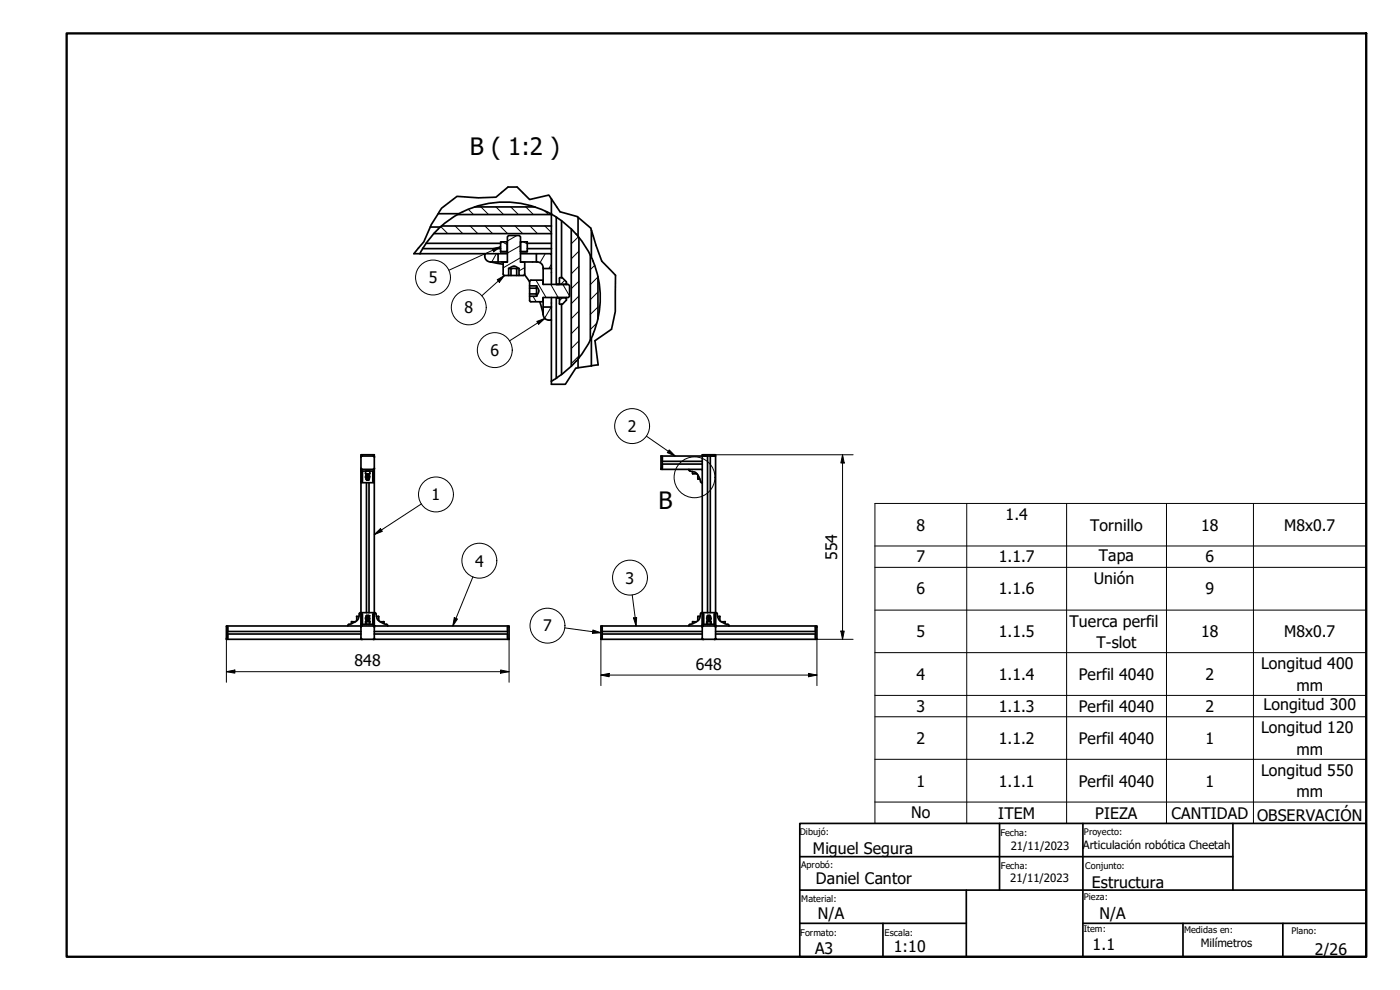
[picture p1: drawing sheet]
<svg xmlns="http://www.w3.org/2000/svg" width="420mm" height="297mm" viewBox="0 0 420 297" stroke-linecap="round" stroke-linejoin="round" font-family="sans-serif">
<!-- layer: Sombreado (ISO) -->
<g fill="none" stroke="#000" stroke-width=".3">
<path d="M132.3 68l2.1 2.1M136.6 67.8l2.3 2.3M137.5 64.2l.2 .2M140.5 62.8l1.6 1.6M141.1 67.8l2.3 2.3M144.3 62.1l2.3 2.3M145.5 67.8l2.3 2.3M148.8 62.1l2.3 2.3M149 76.1l-1.4 2.5M150.1 67.8l2.2 2.3M150.7 72.6l1.5 .8M153.3 62.1l2.3 2.3"/>
<path d="M154.6 67.8l2.2 2.3M155.1 70.7l-2.8 1.6M156.2 77.3l-5.2 3.1M156.2 73.7l-3.9 2.2M157.1 72.6l1.1 .6M157.8 62.1l2.3 2.3M159.1 67.8l2.2 2.3M163.4 63.2l1.2 1.2M163.5 67.8l2 2M163.6 76.1l-1.5 2.8M165.5 79.3l-.8 1.3M173.6 71l-2.2 2.1"/>
<path d="M173.7 79.9l-2.3 2.3M173.7 75.4l-2.3 2.2M178.5 79.6l-1.3 1.3M157.5 80.3l-1.7 1M160 88.9l.9 1.6M160.8 84.1l3.1 5.2M165.3 85.3l2.2 4M165.4 92.1l-2 3.4M168.8 89.3l-.9 .9M168.9 85.3l2 3.5M169.5 84.1l-1.2 1.2M173.7 97.8l-2.3 2.3"/>
<path d="M173.7 93.3l-2.3 2.3M173.7 88.8l-2.3 2.3M173.7 84.4l-2.3 2.2M179.1 97l-1.9 1.9M179.5 87.6l-2.3 2.3M179.5 83.1l-2.3 2.3M179.5 92.1l-2.3 2.2M173.7 106.8l-2.3 2.3M173.7 102.3l-2.3 2.3"/>
</g>
<!-- layer: Visible (ISO) -->
<g fill="none" stroke="#000" stroke-width=".51">
<path d="M152.5 56.1h2.7M165.5 59.7v4.4M124.2 76.1h21.3M126.9 74.6h23.3M127.9 73h22.3M129.2 68.1h2.9a27.8 27.8 0 0 0-6.1 8M131.5 64.1h6.3a29.2 29.2 0 0 1 27.7 0M132.5 67.8h33M137.8 64.1l-2.9 1.8-2.7 2.2M142.4 62.1h18.2M147.2 78.6a1.9 1.9 0 0 1-1.7-2.5h4v2.5M149.5 76.1h2.8"/>
<path d="M150.2 75.5v-2.9h2v2.9l-2 .1 2-.1M152.2 72.6h.1M152.3 78.6h-5l3.7 .7M156.2 76.1h4.8M156.2 72.6h2v2.9h-2zM156.2 75.5h2M156.2 78.6h4.8M158.2 74.6h7.3M158.2 73h7.3M161 76.1v2.5h.2a1.75 1.75 0 0 1 1.8 1.7M161 76.1h4.5v4.5h-2.5v-.3M165.2 64.1l.3 .2"/>
<path d="M165.5 64.2l1.6 1.1M165.5 67.8v2.3h-35.3M165.5 64.2l-28.2 .2M165.5 74.6v1.5M165.5 64.1v.1M165.5 64.4v3.4M165.5 70.1v4.5M166.9 65.1v20.2M167.1 65.3l2.7 2 3.1 2.9M168.5 66.2v17.1M171.4 68.7v41.2M173.4 70.9l2 2.6 2 3.6"/>
<path d="M173.5 65.2v5.7l-.6-.7M173.7 71.2v36.2M177.2 76.6v25.5M177.5 69.1v8.1l.6 1.2M178 78.4a28.7 28.7 0 0 1 0 21.8M152.7 80.6v2.1l-1.6-.2-.1-3.8 1.3-.1v-7.6l.4-.3h3.1l.4 .3v7.6l1.3 .1-.1 3.8-1.6 .2v-2.1M152.7 80.6l.9-.5a1.7 1.7 0 0 1 2.2 .5M152.7 82.7h3.1M152.7 80.6h.7M153.4 80.6h1.7M153.4 80.6v2.1M155.1 80.6v2.1"/>
<path d="M155.8 80.6h-.7M157.4 82.4l1.5 2.1M158.9 84.5l.4-.4h3.6l.1 1.2h7.6l.3 .4v3.2l-.3 .4h-7.6l-.1 1.2h-3.7l-.3-.2v-1.4h2.1M158.9 84.5v1.3h2.1M158.9 85.8v3.1M158.9 88.2h2M158.9 86.5h2M160.9 88.2l.1 .7M160.9 86.5v1.7M161 85.8l.4 .6a1.46 1.46 0 0 1-.2 2.1l-.2 .4M161 85.8l-.1 .7M162 90.5l1 3.8"/>
<path d="M163 89.3v2.8M163 80.6v4.7M163 94.3a1.75 1.75 0 0 0 1.8 1.8M165.5 92.1h-2.5v2.2M165.5 92.1v4h-.8M165.5 80.6v4.7M165.5 89.3v2.8M165.5 96.1v19.2M166.9 89.3v24.2M167 89.3h.1M167.1 89.3h2.9v.8l-1.2 1.2M167.1 89.3h.1"/>
<path d="M167.1 85.3h.1M167.1 89.3l.8 .2M167.9 89.5v1.6l.8 .2M167.9 83.5l-.1 1.8h-.8M168.5 91.3v21.1M168.6 83.3h.1M168.7 83.3l-.8 .2M168.7 91.3h-.1M168.8 83.4l1.1 1.1M169.9 84.6l.1 .7h-2.9M170 89.3h.1M179.5 83v12.7"/>
<path d="M167.1 113.4l-1.6 .9M172.9 108.4l-2.4 2.4-3.4 2.5M173.5 107.7l-.6 .7M173.5 107.7v2.6M177.4 101.5l-1.5 2.9-2.5 3.3M178.1 100.3l-.6 1.2v8.3M108.3 136.5v.3h.4M108.3 136.8v47M108.4 136.4h3.9M108.4 136.4v.1M108.7 136.8l-.4 .4M108.7 136.8h3.3"/>
<path d="M112 136.8l.4 .4M112.3 136.4v.1M112.3 136.5v.3h-.3M112.3 136.8v47M198.4 136.9v3.9M198.4 136.8h.4v4h-.4M198.4 136.8v.1M198.8 136.8h12v1.6M198.8 139.2h12M198.8 138.4h12M210.8 139.2v1.6M210.8 136.5v.3h.3"/>
<path d="M210.8 138.4v.8M210.8 136.4v.1M210.8 136.4h3.9M211.1 136.8h1.1M212.3 136.8v47M213.2 136.8v47M213.2 136.8h1.2M214.7 136.4l.1 .1M214.8 136.5v.3h-3.7M214.8 136.8l-.1 47.4M108.3 140.5l.4 .3M108.4 144.4h.4v-3.1h-.4v3.5h3.9v-.4"/>
<path d="M108.4 141.3v-.5h3.9v.5M108.8 141.3h3.1M109.9 142.2v.4M109.9 143.6v.2M109.9 143.8l.2 .2M110 141.4h.1M110 142.2v.3M110 143.6v.3h.7v-.3M110 144.8v39M110 142.3h.7M110 142.9l.4-.2 .3 .2v.3l-.3 .2-.4-.2zM110.1 144.1h.5"/>
<path d="M110.7 141.4h.1M110.7 142.2v.3M110.7 144.8v39M110.8 143.8l-.2 .2M110.8 142.2v.4M110.8 143.6v.2M110.9 142.2l-1.2-.1v-.8h1.3l-.1 .9M111.9 141.3h.4v3.1h-.4zM112.4 140.5l-.4 .3M198.4 140.8h.1M198.8 140.8h8M206.8 141l.1 .3a3.3 3.3 0 0 1 3.3 3.1"/>
<path d="M206.8 141v-.2h4v4h-.2M207.8 141.5l.1 .6 1.1 .1M209.2 142.1l-.1 .1M209.4 142.5v1.1M209.4 143.7h.1M209.5 143.7h.6M210.2 144.5l.4 .3M210.8 144.8v39M67.9 187.9v3.9M67.9 191.8h.1M68 187.8h.3v4h-.3M68.3 190.2h40"/>
<path d="M68.3 189.5h40M68.3 187.8h36.1M68.3 188.2v1.1M68.3 190.4v1.1M104.4 187.7v-.2a4.3 4.3 0 0 0 3.2-2.2l.3-1.3 .4-.2v4l-3.9-.1M106.7 186.5h-1.2v.6M107 186.1v.1M107.1 185v1.2M107.1 184.9l-.1 .1M107.1 185h.6M108.3 187.8v4h-40M108.3 191.8h4"/>
<path d="M108.3 191.5l.4 .4M108.4 184.2h.4v3.1h-.4zM108.4 187.3v.5h3.9v-.5M108.4 184.2v-.4h3.9v.4M108.7 187.8l-.4 .4M108.8 187.3h3.1M109.9 186v.5M110 187.3h.1M110 184.8h.2v.2M110 184.7v.4M110 186.1v.4M110 186.4h.2"/>
<path d="M110 185.4l.4-.2 .3 .2v.4h-.7zM110.2 186.2l.2 .2M110.2 184.8h.2M110.4 186.2l.3 .2M110.6 184.6l-.6 .1-.1 .4M110.6 184.6l.2 .5M110.7 184.8h-.3v.2M110.7 184.7v.4M110.7 186.1v.4M110.8 187.3h-.1M110.8 186v.5M110.9 186.5l.1 .8h-1.3v-.8h1.2"/>
<path d="M111.9 184.2h.4v3.1h-.4zM112 187.8l.4 .4M112.3 187.8v4h40M112.3 190.2h40M112.3 189.5h40M112.4 191.5l-.4 .4M112.5 183.8l.3 .4a3.3 3.3 0 0 0 3.4 3.2l.1 .3M112.5 183.8h-.2v4h4M113 185h.6M113.6 184.9v1.3M114 186.5h1.2l.1 .6M116.3 187.8h36"/>
<path d="M116.3 187.7v.1M152.3 188.2v3.6h.4M152.3 188.2v1.1M152.3 190.4v1.1M152.7 187.9h.1M152.7 187.8h-.4v.4M152.8 187.9v3.9M180.3 187.9v3.9M180.3 191.8h.1M180.4 187.8h.3v4h-.3M180.7 191.8h34.1M180.7 190.2h30.1"/>
<path d="M180.7 189.5h30.1M180.7 187.8h26.1M180.7 188.2v1.1M180.7 190.4v1.1M207.1 187.3l-.3 .4M207.9 186.5l-.1 .6M208 186.5h1M209.5 185h.6M209.5 184.9v1.3M210.6 183.8h.2v4l-4-.1M210.6 183.8l-.4 .4a3.2 3.2 0 0 1-3.1 3.1M210.8 187.8v4"/>
<path d="M210.8 191.5l.3 .4M210.8 184.2h.4v3.1h-.4zM210.8 187.3v.5h3.9M211.1 187.8l-.3 .4M211.2 187.3h3.1M212.1 186.5h1.3v.8h-1.3zM212.3 186v.5M212.3 187.3h.1M212.3 184.8h.4v.2M212.3 186.4h.4M212.3 184.7v.4M212.3 186.1v.4"/>
<path d="M212.5 185.4l.2-.2 .3 .2v.4h-.5zM212.5 184.6l-.2 .5M212.5 184.6h.5M212.7 186.2l.2 .2M212.7 184.8h.2M212.9 186.2l.3 .2M212.9 184.6l.3 .3M213.1 187.3h.1M213.2 184.8h-.3v.2M213.2 184.7v.4M213.2 186v.5M214.3 184.2h.4v3.1h-.4z"/>
<path d="M214.4 187.8l.4 .4M214.7 187.3l.1 4.5h29.9M214.7 183.8h-3.9v.4M214.8 190.2h29.9M214.8 189.5h29.9M214.8 191.5l-.4 .4M215.4 185h.6M216 184.9l.1 .1M216 185v1.2M216.1 186.1l-.1 .1M216.4 186.5l1.3 .1M217.6 186.6v.5"/>
<path d="M218.8 187.7l-.1-.2a3.9 3.9 0 0 1-3.3-2.5l-.2-1-.4-.2v4h4M218.8 187.8h25.9M218.8 187.7v.1M244.7 188.2v3.6h.4M244.7 188.2v1.1M244.7 190.4v1.1M245.1 187.9h.1M245.1 191.8h.1M245.1 187.8h-.4v.4M245.2 187.9v3.9"/>
<circle cx="110.3" cy="143.1" r=".67"/>
<circle cx="110.3" cy="185.6" r=".67"/>
<circle cx="212.8" cy="185.6" r=".67"/>
</g>
<g fill="#000">
<circle cx="156.2" cy="72.6" r=".25"/>
<circle cx="170" cy="85.3" r=".25"/>
<circle cx="110" cy="184.8" r=".25"/>
<circle cx="110" cy="186.4" r=".25"/>
<circle cx="110.4" cy="184.8" r=".25"/>
<circle cx="110.7" cy="184.8" r=".25"/>
<circle cx="110.7" cy="186.4" r=".25"/>
</g>
<path d="M152.5 56.1l-3.7 3.1-5.3 .2-6.3-.5-4.7 3.6-1 1.6a41.6 41.6 0 0 0-4.3 8.5l-3 3.5M155.2 56.1l3.7 3.8 5.8-1.4 3.4 5 5.2 1.5 4 3.4 3.3 9.9 4.1 4.3v10.9l-1.2 5.3-4.9 3.4 .9 7.3-6.7 1-3.1 4.8h-4.2" fill="none" stroke="#000" stroke-width=".51"/>
<!-- layer: Contorno de detalle (ISO) -->
<circle cx="208.4" cy="143.2" r="6.1" fill="none" stroke="#000" stroke-width=".3"/>
<!-- layer: Borde (ISO) -->
<path d="M20 10h390v277.1h-390z" fill="none" stroke="#000" stroke-width=".7"/>
<path d="M240 247.1h170v40h-170zM240 257h130M300 247.1v20M325 247.1v40M370 247.1v20M240 277h50M240 267.1h170M265 277v10.1M290 267.1v20M325 277h85M355 277v10.1M385 277v10.1" fill="none" stroke="#000" stroke-width=".51"/>
<!-- layer: Cota (ISO) -->
<g fill="none" stroke="#000" stroke-width=".3">
<path d="M214.4 136.4h41.6M252.9 136.4l.5 2.5h-1.1zM252.9 136.4v55.4M67.9 191.5v13.2M152.8 191.5v13.2M180.3 191.5v14.2M244.7 191.8h11.3M245.2 191.5v14.2M252.3 189.3h1.1l-.5 2.5zM67.9 201.5l2.6-.5v1zM67.9 201.5h84.9M150.2 201l2.6 .5-2.6 .5z"/>
<path d="M180.3 202.6l2.5-.6v1.1zM180.3 202.6h64.9M242.6 202l2.6 .6-2.6 .5z"/>
</g>
<g fill="#000">
<path d="M252.9 136.4l.5 2.5h-1.1z" fill-rule="evenodd"/>
<path d="M252.3 189.3h1.1l-.5 2.5z" fill-rule="evenodd"/>
<path d="M67.9 201.5l2.6-.5v1z" fill-rule="evenodd"/>
<path d="M150.2 201l2.6 .5-2.6 .5z" fill-rule="evenodd"/>
<path d="M180.3 202.6l2.5-.6v1.1z" fill-rule="evenodd"/>
<path d="M242.6 202l2.6 .6-2.6 .5z" fill-rule="evenodd"/>
</g>
<g fill="none" stroke="#000" stroke-width=".3">
<path d="M147.8 74.6l2.4-.6-2.1 1.6zM150.2 74l-15.5 7.1M149.2 83.9l2.2-1.2-1.5 2zM151.4 82.7l-6.8 6.1M161.1 96.4l2.4-.8-1.8 1.7zM163.5 95.6l-10.6 6.7M194 130.9l8.6 5.9M200.9 135l1.7 1.8-2.3-1zM126.5 151.2l-14.2 9.2M262.6 151.1h147.4v96h-147.4zM290.1 151.1v96M320.1 151.1v96"/>
<path d="M350.1 151.1v96M376.2 151.1v96M112.3 160.4l1.9-1.8 .5 .8zM141.9 173.1l-6 14.7M189.7 178.5l1.2 9.3M262.6 163.8h147.4M262.6 170.2h147.4M136.3 185.3l1 .4-1.4 2.1zM169.5 188.4l10.8 1.5M177.9 189l2.4 .9-2.5 .1zM190.1 185.4l1-.1-.2 2.5zM262.6 183.1h147.4"/>
<path d="M262.6 195.8h147.4M262.6 208.6h147.4M262.6 215.1h147.4M262.6 227.8h147.4M262.6 240.7h147.4"/>
<circle cx="130" cy="83.3" r="5.2"/>
<circle cx="140.7" cy="92.2" r="5.2"/>
<circle cx="148.5" cy="105" r="5.2"/>
<circle cx="189.7" cy="127.8" r="5.2"/>
<circle cx="130.8" cy="148.4" r="5.2"/>
<circle cx="143.9" cy="168.2" r="5.2"/>
<circle cx="189.1" cy="173.3" r="5.2"/>
<circle cx="164.3" cy="187.7" r="5.2"/>
</g>
<g fill="#000">
<path d="M147.8 74.6l2.4-.6-2.1 1.6z" fill-rule="evenodd"/>
<path d="M149.2 83.9l2.2-1.2-1.5 2z" fill-rule="evenodd"/>
<path d="M161.1 96.4l2.4-.8-1.8 1.7z" fill-rule="evenodd"/>
<path d="M200.9 135l1.7 1.8-2.3-1z" fill-rule="evenodd"/>
<path d="M112.3 160.4l1.9-1.8 .5 .8z" fill-rule="evenodd"/>
<path d="M136.3 185.3l1 .4-1.4 2.1z" fill-rule="evenodd"/>
<path d="M177.9 189l2.4 .9-2.5 .1z" fill-rule="evenodd"/>
<path d="M190.1 185.4l1-.1-.2 2.5z" fill-rule="evenodd"/>
</g>
<g font-size="7.2">
<text x="141" y="46.5">B ( 1:2 )</text>
<text x="197.6" y="152.8">B</text>
</g>
<g font-size="4.8">
<text x="128.7" y="85">5</text>
<text x="139.4" y="94">8</text>
<text x="147.2" y="106.9">6</text>
<text x="188.4" y="129.7">2</text>
<text x="129.5" y="150.1">1</text>
<text x="275.1" y="159.2">8</text>
<text x="301.8" y="156">1.4</text>
<text x="327.2" y="159.2">Tornillo</text>
<text x="360.5" y="159.2">18</text>
<text x="385.4" y="159.2">M8x0.7</text>
<text x="142.6" y="170">4</text>
<text x="251.3" y="168.1" transform="rotate(-90 251.3 168.1)">554</text>
<text x="275.1" y="168.8">7</text>
<text x="299.7" y="168.8">1.1.7</text>
<text x="329.8" y="168.3">Tapa</text>
<text x="361.8" y="168.8">6</text>
<text x="187.8" y="175.1">3</text>
<text x="275.1" y="178.4">6</text>
<text x="299.7" y="178.4">1.1.6</text>
<text x="328.2" y="175.4">Unión</text>
<text x="361.8" y="178.4">9</text>
<text x="163" y="189.5">7</text>
<text x="275.1" y="191.1">5</text>
<text x="299.7" y="191.1">1.1.5</text>
<text x="321" y="188">Tuerca perfil</text>
<text x="360.5" y="191.2">18</text>
<text x="385.4" y="191.2">M8x0.7</text>
<text x="329.1" y="194.4">T-slot</text>
<text x="106.4" y="199.9">848</text>
<text x="208.8" y="201">648</text>
<text x="378.5" y="200.8">Longitud 400</text>
<text x="275.1" y="204">4</text>
<text x="299.7" y="204">1.1.4</text>
<text x="323.8" y="204">Perfil 4040</text>
<text x="361.8" y="204">2</text>
<text x="389.1" y="207.2">mm</text>
<text x="275.1" y="213.6">3</text>
<text x="299.7" y="213.6">1.1.3</text>
<text x="323.8" y="213.7">Perfil 4040</text>
<text x="361.8" y="213.6">2</text>
<text x="379.2" y="213.2">Longitud 300</text>
<text x="378.5" y="220.1">Longitud 120</text>
<text x="275.1" y="223.3">2</text>
<text x="299.7" y="223.3">1.1.2</text>
<text x="323.8" y="223.3">Perfil 4040</text>
<text x="361.8" y="223.2">1</text>
<text x="389.1" y="226.5">mm</text>
<text x="378.5" y="232.8">Longitud 550</text>
<text x="275.1" y="236">1</text>
<text x="299.7" y="236">1.1.1</text>
<text x="323.8" y="236">Perfil 4040</text>
<text x="361.8" y="236">1</text>
<text x="389.1" y="239.3">mm</text>
<text x="273.4" y="245.5">No</text>
<text x="299.6" y="245.6">ITEM</text>
<text x="328.7" y="245.6">PIEZA</text>
<text x="351.6" y="245.6">CANTIDAD</text>
<text x="377.3" y="246.2">OBSERVACIÓN</text>
<text x="244" y="256.3">Miguel Segura</text>
<text x="244.9" y="265.2">Daniel Cantor</text>
<text x="327.7" y="266.4">Estructura</text>
<text x="245.4" y="275.7">N/A</text>
<text x="329.9" y="275.8">N/A</text>
<text x="244.6" y="286.3">A3</text>
<text x="268.2" y="285.7">1:10</text>
<text x="327.9" y="284.9">1.1</text>
<text x="394.6" y="286.6">2/26</text>
</g>
<g font-size="3.4">
<text x="303.3" y="255.1">21/11/2023</text>
<text x="325" y="254.9">Articulación robótica Cheetah</text>
<text x="303.1" y="264.7">21/11/2023</text>
<text x="360.4" y="284.2">Milímetros</text>
</g>
<g font-size="2.7">
<text x="240" y="250.5">Dibujó:</text>
<text x="300.2" y="250.7">Fecha:</text>
<text x="325.3" y="250.4">Proyecto:</text>
<text x="240.4" y="260.4">Aprobó:</text>
<text x="300.4" y="260.6">Fecha:</text>
<text x="325.7" y="260.6">Conjunto:</text>
<text x="240.5" y="270.7">Material:</text>
<text x="325.3" y="270.2">Pieza:</text>
<text x="240.2" y="280.8">Formato:</text>
<text x="265.5" y="280.8">Escala:</text>
<text x="325.2" y="279.8">Item:</text>
<text x="355.3" y="279.8">Medidas en:</text>
<text x="387.6" y="280.2">Plano:</text>
</g>
</svg>
